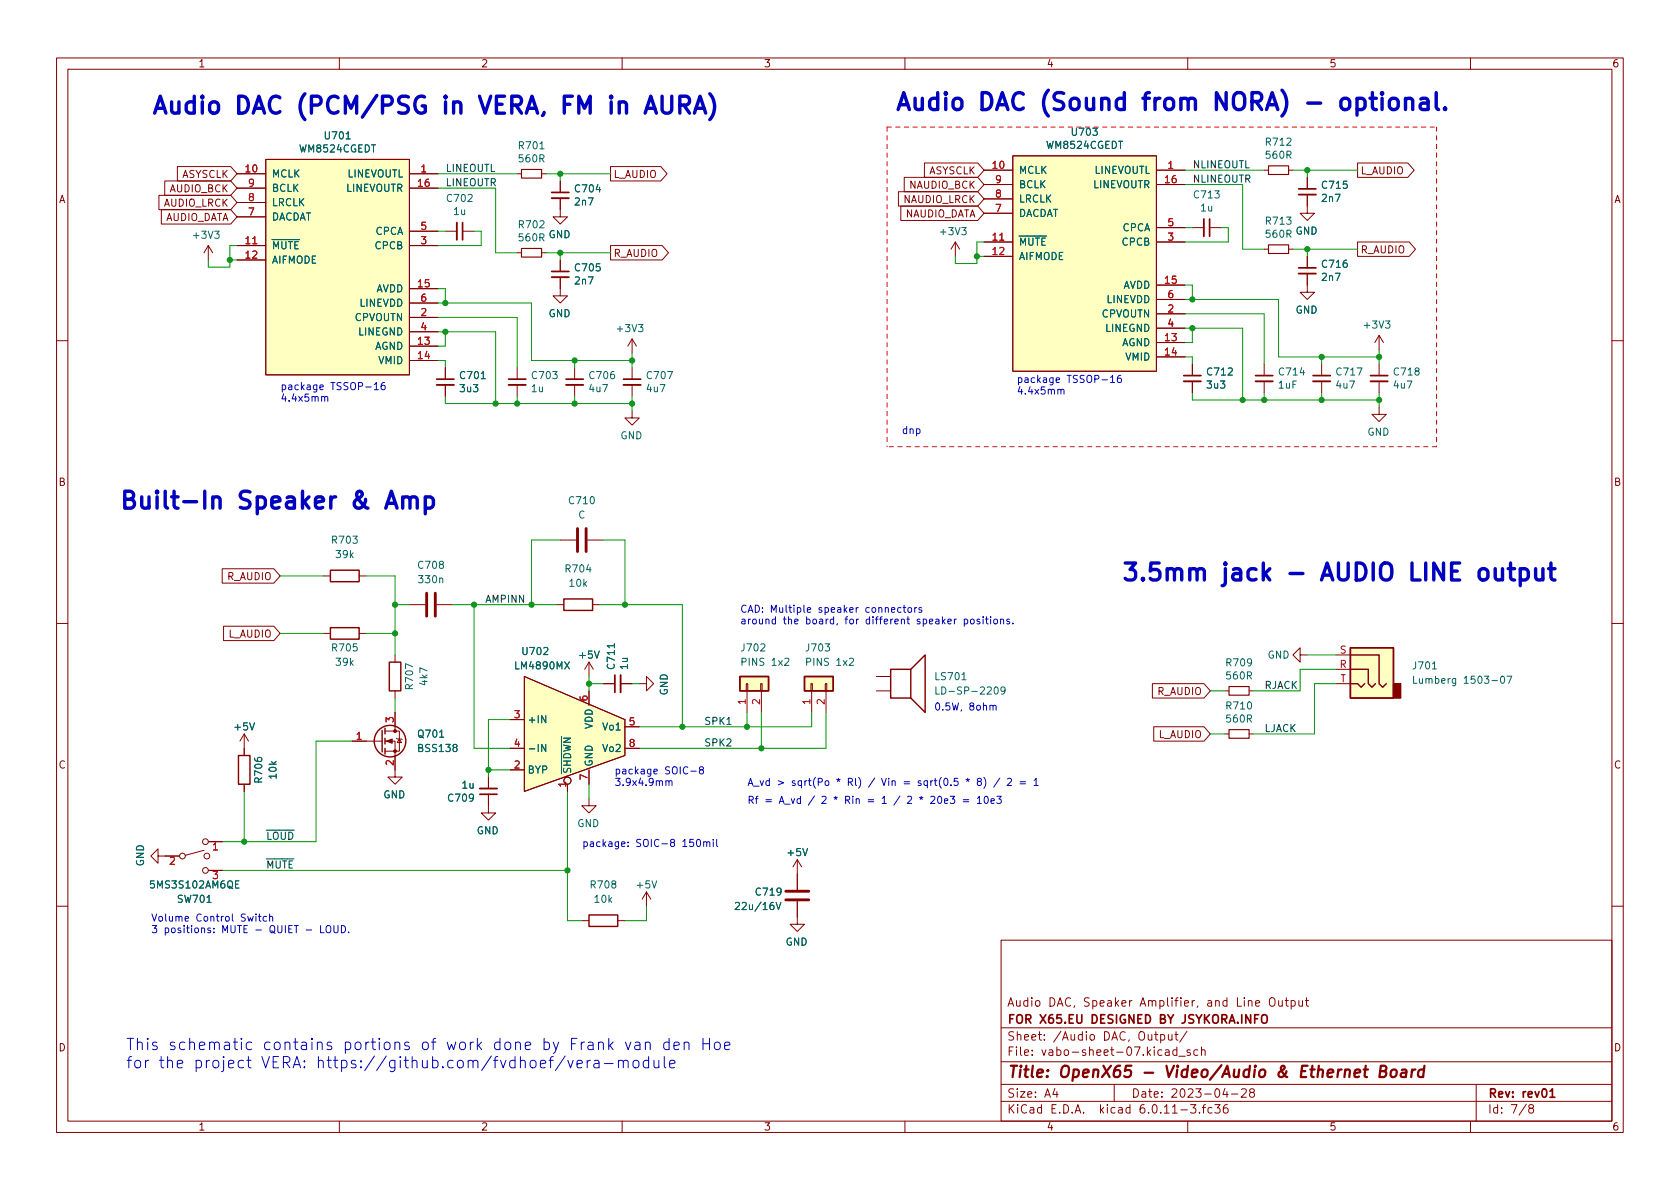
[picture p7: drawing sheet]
<svg xmlns="http://www.w3.org/2000/svg" width="297mm" height="210mm" viewBox="0 0 297 210" stroke-linecap="round" stroke-linejoin="round" font-family="sans-serif">
<g fill="none" stroke="#840000" stroke-width=".18">
<path d="M10 10.2h277v190.1h-277zM12 12.2h273v186.1h-273zM60 10.2v2M110 10.2v2M160 10.2v2M210 10.2v2M260 10.2v2M28.1 34.5h12.7l1.1 1.3-1.1 1.3h-12.7zM28.5 37.1h12.3l1.1 1.2-1.1 1.3h-12.3zM29.1 32h11.7l1.1 1.3-1.1 1.2h-11.7zM31.4 29.5h9.4l1.1 1.2-1.1 1.3h-9.4zM41.9 30.7h5.1"/>
<path d="M41.9 33.3h5.1M41.9 38.3h5.1M41.9 35.8h5.1M47 28.2h25.4v38.1h-25.4zM72.4 30.7h5.1M72.4 33.3h5.1M91.4 30.7h.8M95.8 30.7h.7M99.1 35v3.3h-1.3l1.3 1.3 1.2-1.3h-1.2M99.1 32v2M107.9 29.5h8.9l1.2 1.2-1.2 1.3h-8.9zM158.8 33.9h14.1l1.1 1.3-1.1 1.2h-14.1z"/>
<path d="M159.3 36.4h13.6l1.1 1.3-1.1 1.3h-13.6zM159.9 31.4h13l1.1 1.2-1.1 1.3h-13zM163.4 28.8h9.5l1.1 1.3-1.1 1.3h-9.5zM174 30.1h5.1M174 32.6h5.1M174 37.7h5.1M174 35.2h5.1M179.1 27.6h25.4v38.1h-25.4zM204.5 30.1h5M204.5 32.6h5M223.5 30.1h.8M227.8 30.1h.8"/>
<path d="M231.1 34.4v3.3h-1.2l1.2 1.3 1.3-1.3h-1.3M231.1 31.4v2M240 28.8h8.9l1.1 1.3-1.1 1.3h-8.9zM36.8 43.4l.8 1.3M36.8 43.4v2.6M36.8 43.4l-.7 1.3M41.9 43.4h5.1M41.9 46h5.1M72.4 43.4h5.1M72.4 51h5.1M72.4 56.1h5.1M72.4 58.7h5.1"/>
<path d="M72.4 40.9h5.1M72.4 53.6h5.1M78.7 40.9h2.1M81.8 40.9h2M91.4 44.7h.8M95.8 44.7h.7M99.1 49v3.3h-1.3l1.3 1.3 1.2-1.3h-1.2M99.1 46v2M107.9 43.4h9.2l1.1 1.3-1.1 1.3h-9.2zM111.8 59.9v2.6M111.8 59.9l.7 1.3M111.8 59.9l-.8 1.3"/>
<path d="M168.9 42.8l.8 1.3M168.9 42.8v2.5M168.9 42.8l-.8 1.3M174 42.8h5.1M174 45.3h5.1M204.5 42.8h5M204.5 50.4h5M204.5 55.5h5M204.5 58h5M204.5 40.3h5M204.5 53h5M210.8 40.3h2.1"/>
<path d="M213.9 40.3h2M223.5 44.1h.8M227.8 44.1h.8M231.1 48.4v3.3h-1.2l1.2 1.3 1.3-1.3h-1.3M231.1 45.3v2.1M240 42.8h9.2l1.1 1.3-1.1 1.2h-9.2zM243.8 59.3l.8 1.3M243.8 59.3v2.5M243.8 59.3l-.7 1.3M10 60.2h2M72.4 61.2h5.1M72.4 63.7h5.1"/>
<path d="M78.7 65v2.1M78.7 68.1v2M91.4 65v2.1M91.4 68.1v2M101.6 65v2.1M101.6 68.1v2M111.8 72.6v1.3h-1.3l1.3 1.3 1.2-1.3h-1.2M111.8 65v2.1M111.8 68.1v2M204.5 60.6h5M204.5 63.1h5M210.8 64.4v2"/>
<path d="M210.8 67.4v2.1M223.5 64.4v2M223.5 67.4v2.1M233.7 64.4v2M233.7 67.4v2.1M243.8 72v1.3h-1.2l1.2 1.2 1.3-1.2h-1.3M243.8 64.4v2M243.8 67.4v2.1M285 60.2h2M99.1 95.5h2.8M103.9 95.5h2.8M10 110.2h2"/>
<path d="M39.3 100.6h9.1l1.1 1.2-1.1 1.3h-9.1zM39.5 110.7h8.9l1.1 1.3-1.1 1.3h-8.9zM57.1 112h1.3M57.1 101.8h1.3M63.5 112h1.3M63.5 101.8h1.3M69.8 115.8v1.3M72.4 106.9h2.8M77.2 106.9h2.8M92.7 119.6l17.8 7.6v6.4l-17.8 6.3zM98.4 106.9h1.3M104.1 117.1v2.5"/>
<path d="M104.1 117.1l-.7 1.3M104.1 117.1l.8 1.3M104.8 106.9h1.2M154.9 119.6h2.6M229.9 115.8v1.3l-1.3-1.3 1.3-1.3v1.3h1.2M236.2 118.4h2.6M236.2 115.8h2.6M285 110.2h2M43.2 129.8l-.8 1.3M43.2 129.8v3.8M43.2 138.7v1.2M43.2 129.8l.7 1.3"/>
<path d="M62.2 131.1h5.4M68.1 131.1h1.7v6.3h-1.2l1.2 1.3 1.3-1.3h-1.3M68.1 129.3h2.5v3.5h-2.5M69.8 122.2v1.2M69.8 126v3.3M70.1 130.6l.1 .1h.8l.1 .1M70.6 130.7l.4 .6h-.8zM86.4 137.4v2M90.2 136.1h2.5M90.2 127.2h2.5M90.2 132.3h2.5M100.3 138.7v1.2"/>
<path d="M104.1 122.2v2.5M104.1 136.1v2.6M106.7 120.9h2M109.7 120.9h2.1M110.5 132.3h2.5M110.5 128.5h2.5M113 120.9h1.3v1.3l1.3-1.3-1.3-1.3v1.3M132 120.9h.2v1.3h-.2zM132.1 122.2v3.8M134.5 120.9h.2v1.3h-.2zM134.6 122.2v3.8M143.4 120.9h.2v1.3h-.2z"/>
<path d="M143.5 122.2v3.8M145.9 120.9h.3v1.3h-.3zM146 122.2v3.8M154.9 122.2h2.6M203.8 120.9h9.1l1.1 1.3-1.1 1.2h-9.1zM204 128.5h8.9l1.1 1.3-1.1 1.3h-8.9zM216.5 122.2h.8M216.5 129.8h.8M220.9 122.2h.7M220.9 129.8h.7M236.2 120.9h2.6M27.9 151.4v1.2l-1.2-1.2 1.2-1.3v1.3h3.8"/>
<path d="M36.1 150.4l-3.3 .9M36.8 148.8h2.6M36.8 153.9h2.6M86.4 140.5v3.3h-1.3l1.3 1.2 1.2-1.2h-1.2M104.1 141.2v1.3h-1.2l1.2 1.3 1.3-1.3h-1.3M114.3 157.7l-.8 1.3M114.3 157.7v2.6M114.3 157.7l.8 1.3M141 159.4v4h-1.3l1.3 1.3 1.2-1.3h-1.2M141 152l-.8 1.3M141 152v5.3M141 152l.7 1.3"/>
<path d="M10 160.2h2M102.9 162.8h1.2M109.2 162.8h1.3M177 166.3h108v32h-108zM211.2 176.9l-.3 .1-.1 .2M211.8 177.9l-.2 .2M285 160.2h2M60 198.3v2M110 198.3v2M160 198.3v2M177 194.8h108M177 191.8h108"/>
<path d="M177 187.8h108M177 181.8h108M182.5 186.5v.1M182.5 185.7v.1M184.6 183.8v.1M184.6 183v.1M192.8 183.1l.2-.2 .4 .2 .1 .5-.1 .3h-.4l-.2-.1zM197 191.8v3M208.4 186.8h1.2M209.9 182.4l-1.3 1.9M210 198.3v2M210.4 185.7l-.3-.1-.2 .2v.3l.5 .1v.4h-.5"/>
<path d="M211.8 185.7l-.4-.1-.3 .3v.4l.1 .3h.6M212.4 185.8l.2-.2 .4 .1 .1 .9M212.4 185.1v1.5M214.8 195.3h.9l-.5 .6 .4 .1v.7l-.2 .1h-.4l-.2-.1M217 195.3a.59 .59 0 0 0-.7 .7v.5l.1 .3h.5l.2-.1v-.5l-.1-.2-.4-.1-.3 .3M217.7 193.5h1.2M219.5 192.7l.6-.2 .2 .2 .1 .3-1 1h1M221.2 193.2l-.3-.3 .1-.2 .2-.2 .4 .1 .2 .2-.1 .2-.6 .2-.2 .3 .1 .4 .2 .1h.4l.2-.3-.1-.4-.2-.1M260 198.3v2M261 191.8v6.5M270.6 196l-.3-.3 .1-.2 .2-.2 .4 .1 .2 .2-.1 .2-.7 .2-.1 .3v.2l.3 .3h.4l.2-.3-.1-.4-.2-.1"/>
<circle cx="100.3" cy="138" r=".63"/>
<circle cx="32.3" cy="151.4" r=".51"/>
<circle cx="36.3" cy="153.9" r=".51"/>
<circle cx="36.3" cy="148.8" r=".51"/>
<circle cx="36.6" cy="151.4" r=".51"/>
</g>
<g fill="none" stroke="#840000" stroke-width=".3">
<path d="M81.8 39.4v3M97.5 34h3.1M213.9 38.7v3.1M229.6 33.4h3.1M97.5 48h3.1M229.6 47.4h3.1M77.2 67.1h3.1M89.9 67.1h3.1M100.1 67.1h3M110.2 67.1h3.1M209.3 66.4h3M222 66.4h3"/>
<path d="M232.2 66.4h3M242.3 66.4h3.1M108.7 119.4v3M84.8 140.5h3.1M274.1 194h.8"/>
</g>
<path d="M202.4 189.7h1.5M227.5 189.4l-.2 .5a.92 .92 0 0 1-.9 .6l-.2-.1a.54 .54 0 0 1 .1-.9l.6-.4a.39 .39 0 0 0 .2-.5l-.2-.1a.41 .41 0 0 0-.4 .4l.6 1.2 .5 .4M230.1 189.4h.7M231.2 188.5h-1l-.2 2h.9M244 189.4l.9-.1a.46 .46 0 0 0 .2-.4 .46 .46 0 0 0-.3-.4h-.7l-.2 2h.8a.53 .53 0 0 0 .4-.5 .53 .53 0 0 0-.4-.6" fill="none" stroke="#840000" stroke-width=".4"/>
<g fill="none" stroke="#840000" stroke-width=".25">
<path d="M58.4 111h5.1v2h-5.1zM58.4 100.8h5.1v2.1h-5.1zM68.8 117.1h2.1v5.1h-2.1zM99.7 105.9h5.1v2h-5.1zM130.8 119.6h5.1v2.6h-5.1zM142.2 119.6h5.1v2.6h-5.1zM157.5 118.4h3.5v5h-3.5zM161 118.4l2.6-2.6v10.2l-2.6-2.6M238.8 114.5h7.6v8.9h-7.6zM238.8 118.4h3.1v2.5l.7 .6 .6-.6M238.8 115.8h5v5.1l.7 .6 .6-.6M42.2 133.6h2v5.1h-2z"/>
<path d="M67.6 129.2v3.8M68.1 128.8v1M68.1 130.6v1M68.1 132.3v1M238.8 120.9h1.2l.7 .6 .6-.6M104.1 161.8h5.1v2h-5.1z"/>
<circle cx="69" cy="131.1" r="2.79"/>
</g>
<g fill="none" stroke="#006464" stroke-width=".18">
<path d="M61.2 24.6h.7M95.5 26.3h.7M105.7 32.6l-.3 .9h.8M193.2 22.7h.8l-.4 .5 .3 .1v.5l-.1 .1-.6-.1M38 40.9h.7l-.4 .5 .4 .1v.5l-.2 .1-.5-.1M48.1 42.4h4.9M112.9 57.4h.8l-.4 .5 .3 .1v.5l-.2 .2-.5-.2M170 40.2h.8l-.4 .5 .4 .1v.6l-.2 .1-.6-.1M180.2 41.7h4.9M245 56.8h.8l-.5 .4 .4 .2v.5l-.2 .1-.5-.1M85.1 67h.7M118 65.7h.9l-.6 1.3"/>
<path d="M230.2 65l-.3 .9h.8M240 65.1h.8l-.5 1.2M104 99.8l-.3 .9h.8M73 117.9l-1.3-.5v.8M77.7 102.3l.2-.1 .3 .1 .1 .8M96.1 114.6l.5-.1 .3 .4-.8 .9h.8M99.8 117l.9 1.3M100.7 117l-.9 1.3M105.1 115.1l.4 1.3 .5-1.3M108.6 113.8v.8M134.5 114l.5-.1 .2 .3-.7 .9h.7M145.9 113.9h.8l-.4 .4 .3 .2v.5l-.2 .1-.5-.1"/>
<path d="M253.3 118.3h.7M257.4 120v1l-.3 .3-.3-.1M265.5 119.6h.1a.68 .68 0 0 1 .4 .6 .68 .68 0 0 1-.4 .6 .85 .85 0 0 1-.1-1.2zM266.4 119.6h.9l-.6 1.2M44.1 127.8l.5 1.3 .4-1.3M77.7 130.4h.8M80.3 132.2l-.2-.3v-.1l.2-.2 .4 .1 .1 .2v.2l-.6 .1-.1 .2v.4l.2 .1h.3l.2-.2v-.3l-.2-.2M96.5 131.6v1.3l-.7-1.3v1.3M99.3 130.2v6.6M170.1 120.2h.7M175.9 121.5h.2a.68 .68 0 0 1 .4 .6 .68 .68 0 0 1-.4 .6 .84 .84 0 0 1-.2-1.2zM177.7 122l-.2 .3h-.3l-.2-.3 .1-.5h.4l.1 .1a.84 .84 0 0 1-.3 1.1h-.2"/>
<path d="M257.4 120.1l-.4-.1-.2 .2 .1 .6h.5M36.6 159.6h.7M41.6 156.4h.5M42.2 155.8h-.6v1.2h.6M115.3 155.8l.4 1.2 .4-1.2M137.2 159.6l.4 1.2 .5-1.2M141.9 150l.5 1.3 .4-1.3"/>
</g>
<g fill="#ffffc2" stroke="#ffffc2" stroke-width=".18">
<path d="M130.8 119.6h5.1v2.6h-5.1z"/>
<path d="M92.7 119.6l17.8 7.6v6.4l-17.8 6.3z"/>
<path d="M238.8 114.5h7.6v8.9h-7.6z"/>
<path d="M179.1 27.6h25.4v38.1h-25.4z"/>
<path d="M47 28.2h25.4v38.1h-25.4z"/>
<path d="M142.2 119.6h5.1v2.6h-5.1z"/>
</g>
<path d="M92.2 30h3.6v1.5h-3.6zM224.3 29.3h3.5v1.6h-3.5zM92.2 43.9h3.6v1.6h-3.6zM224.3 43.3h3.5v1.5h-3.5zM217.3 121.4h3.6v1.5h-3.6zM217.3 129h3.6v1.6h-3.6z" fill="none" stroke="#840000" stroke-width=".2"/>
<path d="M246.4 120.9h1.2v2.5h-1.2z" fill="#840000" stroke="#840000" stroke-width=".25"/>
<g fill="none" stroke="#840000" stroke-width=".33">
<path d="M80.8 39.4v3M97.5 35h3.1M212.9 38.7v3.1M229.6 34.4h3.1M97.5 49h3.1M229.6 48.4h3.1M77.2 68.1h3.1M89.9 68.1h3.1M100.1 68.1h3M110.2 68.1h3.1M209.3 67.4h3M222 67.4h3"/>
<path d="M232.2 67.4h3M242.3 67.4h3.1M109.7 119.4v3M84.8 139.4h3.1"/>
</g>
<path d="M102.1 93.5v4M103.6 93.5v4M75.4 104.9v4.1M77 104.9v4.1M138.9 157.6h4.1M138.9 159.1h4.1" fill="none" stroke="#840000" stroke-width=".51"/>
<path d="M44.7 43.1h.7M176.8 42.5h.7M30.1 151.7l.5-.1 .2 .3-.7 .9h.7M37.7 154.1h.8l-.5 .5 .4 .1v.6l-.2 .1-.5-.1M37.7 149.4l.4-.4v1.3" fill="none" stroke="#a90000" stroke-width=".18"/>
<g fill="#840000" stroke="#840000" stroke-width=".18">
<path d="M68.3 131.1l1-.4v.7z"/>
<circle cx="69.8" cy="132.8" r=".25"/>
<circle cx="69.8" cy="129.3" r=".25"/>
</g>
<g fill="none" stroke="#0000c2" stroke-width=".18">
<path d="M56.6 68.5l.6-.1-.1-.3h-.4l-.1 .1v.7h.5M56.9 70.2l.1-.1 .3 .1 .1 .8M57.4 70.3l.2-.2 .3 .1 .1 .8M68 67.6l-.4 .1a.86 .86 0 0 0 0 1.2l.5-.1v-.4l-.2-.3h-.3l-.2 .3M186.7 67.2l.6-.1v-.2l-.4-.1-.2 .2 .1 .6h.5M187 69l.2-.2 .3 .1 .1 .8M187.6 69l.2-.2 .3 .1v.8M198.2 66.4h-.4a.86 .86 0 0 0 0 1.2l.4-.1 .1-.4-.3-.2h-.2l-.2 .2M137.1 109.5h-.3l-.3 .2 .1 .6h.5M137.1 109.1v1.2M142.7 107.9l.6-.2v-.2l-.4-.1-.2 .2 .1 .6h.5M148.1 110.3l-.2 .2"/>
<path d="M151.8 107.4l-.4 .3M160.3 109.5h.5M160.5 109.1v1l.3 .2M162.9 107.5l-.3-.1-.1 .2v.2l.4 .1v.3h-.4M170.5 109.5h.4l.2 .2-.1 .6h-.5M170.5 109.5v1.3M179.1 110.2v.1M115.6 136.4l.6-.1v-.2l-.4-.1-.2 .2 .1 .6h.5M117.7 138.2l.2-.1h.3l.1 .8M118.3 138.2l.2-.1h.3v.8M123.9 136.1l-.2-.2v-.2l.2-.1h.4l.1 .2-.1 .2-.5 .2-.1 .2v.3l.2 .2h.2l.3-.3-.1-.3-.2-.2M146 138.1h.3l.2 .2v.4l-.2 .2-.3-.1-.1-.1z"/>
<path d="M155.9 137.6l.4 1.3 .4-1.3M159.9 138.2h.9M159.9 138.6h.9M162.8 138.1h-.3l-.2 .1 .1 .2 .4 .1v.3h-.5M170.8 137.8l.3 .1 .3-.1M170.9 138.2l.2-.3 .2 .3M171.1 137.6v.3M173 138.2l-.2-.3 .1-.1 .1-.2 .4 .1 .1 .2v.2l-.6 .1-.1 .2v.3l.2 .2h.3l.2-.2v-.3l-.2-.2M173.9 137.5a1.46 1.46 0 0 1 0 1.9M176.8 137.6l-1.1 1.6M178.1 137.8l.5-.2 .2 .4-.7 .9h.7M180.4 138.2h.9"/>
<path d="M180.4 138.6h.9M182.8 138l.4-.4v1.3M182.8 138.9h.8M111.1 149.6v.1M111.1 148.9v.1M118.8 149l-.3-.3 .1-.2 .2-.1 .4 .1 .1 .2-.1 .2-.5 .1-.2 .2v.3l.3 .2h.2l.3-.2v-.3l-.3-.2M126.7 148.4v1.1l.2 .2M149.5 141.5l.6-.1 .1-.2v-.3l-.7-.1v1.3M153.5 141.4h1M153.5 141.8h1M156 141.2l.3-.4v1.3M156 142.1h.7"/>
<path d="M159.1 140.7l-1.1 1.7M160.5 140.9l.4-.1 .3 .4-.8 .9h.8M164.6 140.9l.5-.1 .2 .4-.8 .9h.8M170.3 141.4h1M170.3 141.8h1M172.8 141.2l.4-.4v1.3M172.8 142.1h.7M174.1 140.9l.2-.1a.68 .68 0 0 1 .4 .6 .68 .68 0 0 1-.4 .7l-.2-.1-.1-.4zM175.2 141.7l.6-.2v-.2l-.4-.1-.2 .2 .1 .6h.5M176.2 140.8h.8l-.4 .5 .4 .1v.6l-.2 .1-.6-.1M32.7 162.5l.6-.2v-.2l-.4-.1-.2 .2 .1 .6h.5M37.2 164.2l-.3-.1-.2 .2 .1 .2 .4 .1v.3h-.5"/>
<path d="M37.8 164.8v.1M37.8 164.2v.1M41.1 161.6v1.1l.2 .2M56.7 163.7v1.2h.6M43.6 187.5h.8M43.9 186.8v1.7l.1 .2 .4 .1M44.5 184.4l-.6-.1-.4 .4v.5l.2 .3 .2 .1 .6-.1M58.6 184.4l-.5-.1-.3 .3 .1 .3 .7 .1 .1 .2-.1 .3-.2 .1-.6-.1M72.3 184.4l-.5-.1-.3 .3 .1 .3 .7 .1 .1 .2-.1 .3-.2 .1-.6-.1M105.1 187.6l.2-.1 .5 .1 .1 1.2M105.9 188l-.6 .1a.39 .39 0 0 0-.3 .4 .39 .39 0 0 0 .3 .3l.6-.1M106.9 188.1h1.5"/>
<path d="M109.3 187.7a.5 .5 0 0 1 .9 .1v1M109.3 187.5v1.3M110.2 187.8l.3-.3 .5 .1 .1 1.2M110.6 184.3l.5 1.3 .4-1.3M112.1 187.6a.54 .54 0 0 1 .9 .3v.6a.54 .54 0 0 1-.6 .4 .54 .54 0 0 1-.5-.4v-.6zM114.7 187.6l-.6-.1-.4 .4v.6l.2 .2 .2 .1 .6-.1M114.7 186.8v2M115.6 187.5l.1 1.2a.54 .54 0 0 0 .8-.1M116.5 187.5v1.3M117.4 186.8v1.7l.3 .3M118.3 184.4l-.6-.1-.4 .4v.5l.2 .3 .2 .1 .6-.1M118.4 188.2l.9-.2v-.4l-.6-.1-.3 .3 .1 .9 .2 .1 .6-.1"/>
<path d="M124.3 183.6v2M124.3 184.6h1.1"/>
</g>
<path d="M75.1 17.2a1.15 1.15 0 0 0-1.3 0 1.15 1.15 0 0 0-.5 1.1 1.27 1.27 0 0 0 .4 1.3 1.27 1.27 0 0 0 1.4 .3l.1-.2v-1h-.6M84.8 17l1 3 1-3M114.3 19.2h1.5M216.8 16.4v3l-1.7-3v3M231.2 18.2h2.3M237.2 17.7a.81 .81 0 0 1 .8-.3 .81 .81 0 0 1 .6 .5v.9a.81 .81 0 0 1-.7 .6 .81 .81 0 0 1-.8-.6v-.9zM114.1 20l1-3 1 3M37.6 88.1a.75 .75 0 0 1 1.3 .2v1.6M37.6 87.9v2M211.7 101l.1-.3 .3-.1 .7 .1 .1 .3v1.6M261.8 100.7a.81 .81 0 0 1 1.3 .4v.9a.81 .81 0 0 1-.8 .6 .81 .81 0 0 1-.8-.6v-.9z" fill="none" stroke="#0000c2" stroke-width=".6"/>
<path d="M156.8 22.5h97.2M156.8 22.5v56.5M254 22.5v56.5M254 79h-97.2" fill="none" stroke="#f00" stroke-width=".18" stroke-dasharray=".8 .8"/>
<g fill="none" stroke="#009600" stroke-width=".18">
<path d="M77.5 33.3h10.1v11.4h3.8M77.5 30.7h13.9M96.5 30.7h11.4M99.1 30.7v1.3M209.5 30.1h14M209.5 32.6h10.2v11.5h3.8M228.6 30.1h11.4M231.1 30.1v1.3M40.6 46h1.3M41.9 43.4h-1.3v3.8h-3.8v-1.2M77.5 56.1h13.9v8.9M77.5 51h1.2v2.6"/>
<path d="M77.5 53.6h16.5v10.1h17.8M77.5 40.9h1.2M77.5 58.7h10.1v12.7M78.7 58.7v2.5h-1.2M83.8 40.9h1.3v2.5h-7.6M96.5 44.7h11.4M99.1 44.7v1.3M172.7 45.3h1.3M174 42.8h-1.3v3.8h-3.8v-1.3M209.5 58h10.2v12.7M209.5 40.3h1.3M209.5 55.5h14v8.9"/>
<path d="M209.5 50.4h1.3v2.6M209.5 53h16.6v10.1h17.7M210.8 58v2.6h-1.3M215.9 40.3h1.3v2.5h-7.7M228.6 44.1h11.4M231.1 44.1v1.2M77.5 63.7h1.2v1.3M78.7 70.1v1.3h33.1M91.4 70.1v1.3M101.6 63.7v1.3M101.6 70.1v1.3M111.8 62.5v2.5"/>
<path d="M111.8 70.1v2.5M209.5 63.1h1.3v1.3M210.8 69.5v1.2h33M223.5 69.5v1.2M233.7 63.1v1.3M233.7 69.5v1.2M243.8 61.8v2.6M243.8 69.5v2.5M99.1 95.5h-5.1v11.4M106.7 95.5h3.8v11.4M49.5 101.8h7.6M49.5 112h7.6"/>
<path d="M64.8 101.8h5v14M64.8 112h5M69.8 106.9h2.6M80 106.9h18.4M83.8 106.9v25.4h6.4M104.1 119.6v2.6M106 106.9h14.6v21.6M231.1 115.8h5.1M236.2 118.4h-6.3v3.8h-8.3M43.2 139.9v8.9M62.2 131.1h-6.3v17.7h-16.5M69.8 123.4v2.6"/>
<path d="M86.4 136.1h3.8M90.2 127.2h-3.8v10.2M100.3 139.9v22.9h2.6M104.1 120.9h2.6M104.1 138.7v2.5M111.8 120.9h1.2M132.1 126v2.5M134.6 126v6.3M143.5 126v2.5h-30.5M146 126v6.3h-33M214 122.2h2.5M214 129.8h2.5"/>
<path d="M236.2 120.9h-3.8v8.9h-10.8M39.4 153.9h60.9M114.3 160.3v2.5h-3.8"/>
</g>
<g fill="#009600" stroke="#009600" stroke-width=".18">
<circle cx="91.4" cy="71.4" r=".46"/>
<circle cx="101.6" cy="71.4" r=".46"/>
<circle cx="99.1" cy="30.7" r=".46"/>
<circle cx="78.7" cy="53.6" r=".46"/>
<circle cx="111.8" cy="71.4" r=".46"/>
<circle cx="43.2" cy="148.8" r=".46"/>
<circle cx="69.8" cy="112" r=".46"/>
<circle cx="69.8" cy="106.9" r=".46"/>
<circle cx="100.3" cy="153.9" r=".46"/>
<circle cx="120.6" cy="128.5" r=".46"/>
<circle cx="87.6" cy="71.4" r=".46"/>
<circle cx="86.4" cy="136.1" r=".46"/>
<circle cx="83.8" cy="106.9" r=".46"/>
<circle cx="94" cy="106.9" r=".46"/>
<circle cx="110.5" cy="106.9" r=".46"/>
<circle cx="104.1" cy="120.9" r=".46"/>
<circle cx="78.7" cy="58.7" r=".46"/>
<circle cx="40.6" cy="46" r=".46"/>
<circle cx="101.6" cy="63.7" r=".46"/>
<circle cx="99.1" cy="44.7" r=".46"/>
<circle cx="111.8" cy="63.7" r=".46"/>
<circle cx="132.1" cy="128.5" r=".46"/>
<circle cx="134.6" cy="132.3" r=".46"/>
<circle cx="243.8" cy="63.1" r=".46"/>
<circle cx="243.8" cy="70.7" r=".46"/>
<circle cx="233.7" cy="70.7" r=".46"/>
<circle cx="231.1" cy="44.1" r=".46"/>
<circle cx="231.1" cy="30.1" r=".46"/>
<circle cx="210.8" cy="58" r=".46"/>
<circle cx="233.7" cy="63.1" r=".46"/>
<circle cx="219.7" cy="70.7" r=".46"/>
<circle cx="223.5" cy="70.7" r=".46"/>
<circle cx="210.8" cy="53" r=".46"/>
<circle cx="172.7" cy="45.3" r=".46"/>
</g>
<g font-size="4.2" fill="#0000c2">
<text x="26.7" y="20.2">Audio</text>
<text x="41.7" y="20.2">DAC (PCM/PSG</text>
<text x="79.5" y="20.2">in</text>
<text x="86.5" y="20.2">VERA, FM in</text>
<text x="117.6" y="20.2">AURA)</text>
<text x="158.1" y="19.5">Audio</text>
<text x="173.1" y="19.5">DAC (Sound</text>
<text x="203.2" y="19.5">from</text>
<text x="216.4" y="19.5">NORA)</text>
<text x="239.7" y="19.5">optional.</text>
<text x="21" y="90">Built-In</text>
<text x="42.1" y="90">Speaker</text>
<text x="62.7" y="90">&amp;</text>
<text x="69.3" y="90">Amp</text>
<text x="198.1" y="102.7">3.5mm</text>
<text x="216.1" y="102.7">jack</text>
<text x="228.2" y="102.7">-</text>
<text x="234.8" y="102.7">AUDIO LINE</text>
<text x="263.5" y="102.7">output</text>
</g>
<g font-size="2.8" fill="#0000c2">
<text x="22.2" y="185.7">This</text>
<text x="29.8" y="185.7">schematic</text>
<text x="46.6" y="185.7">contains</text>
<text x="61" y="185.7">portions</text>
<text x="74.8" y="185.7">of</text>
<text x="79.5" y="185.7">work</text>
<text x="87.9" y="185.7">done</text>
<text x="96.7" y="185.7">by</text>
<text x="101.7" y="185.7">Frank</text>
<text x="111.6" y="185.7">van</text>
<text x="118.4" y="185.7">den</text>
<text x="125.4" y="185.7">Hoe</text>
<text x="22.2" y="188.9">for</text>
<text x="28.1" y="188.9">the</text>
<text x="34.4" y="188.9">project</text>
<text x="46.5" y="188.9">VERA: https://github.com/fvdhoef/vera-module</text>
</g>
<g font-size="2.8" fill="#840000">
<text x="178" y="191.2">Title:</text>
<text x="187.3" y="191.2">OpenX65</text>
<text x="206.7" y="191.2">Video/Audio</text>
<text x="231.2" y="191.2">Ethernet</text>
<text x="245.5" y="191.2">Board</text>
</g>
<g font-size="2.1" fill="#840000">
<text x="178" y="178.5">Audio</text>
<text x="185.4" y="178.5">DAC, Speaker</text>
<text x="201.8" y="178.5">Amplifier,</text>
<text x="213.8" y="178.5">and</text>
<text x="219.1" y="178.5">Line</text>
<text x="225" y="178.5">Output</text>
<text x="178" y="184.5">Sheet:</text>
<text x="178" y="181.5">FOR X65.EU</text>
<text x="186.2" y="184.5">/Audio</text>
<text x="193.2" y="181.5">DESIGNED BY JSYKORA.INFO</text>
<text x="195.2" y="184.5">DAC, Output/</text>
<text x="178" y="187.2">File:</text>
<text x="184.4" y="187.2">vabo-sheet-07.kicad_sch</text>
<text x="178" y="197.4">KiCad</text>
<text x="178" y="194.6">Size:</text>
<text x="184.7" y="194.6">A4</text>
<text x="185.7" y="197.4">E.D.A.</text>
<text x="194.6" y="197.4">kicad</text>
<text x="200" y="194.6">Date:</text>
<text x="201.8" y="197.4">6.0.11-3.fc36</text>
<text x="207" y="194.6">2023-04-28</text>
<text x="263" y="194.6">Rev:</text>
<text x="263" y="197.4">Id:</text>
<text x="267.1" y="197.4">7/8</text>
<text x="269.1" y="194.6">rev01</text>
</g>
<g font-size="1.8" fill="#840000">
<text x="35" y="12.3">1</text>
<text x="85" y="12.3">2</text>
<text x="135" y="12.3">3</text>
<text x="185" y="12.3">4</text>
<text x="235" y="12.3">5</text>
<text x="285" y="12.3">6</text>
<text x="29.9" y="34.4">AUDIO_BCK</text>
<text x="32.2" y="31.8">ASYSCLK</text>
<text x="108.4" y="31.8">L_AUDIO</text>
<text x="160.7" y="33.7">NAUDIO_BCK</text>
<text x="164.2" y="31.2">ASYSCLK</text>
<text x="240.5" y="31.2">L_AUDIO</text>
<text x="10.4" y="36.3">A</text>
<text x="28.9" y="36.9">AUDIO_LRCK</text>
<text x="29.3" y="39.5">AUDIO_DATA</text>
<text x="159.6" y="36.3">NAUDIO_LRCK</text>
<text x="160.1" y="38.8">NAUDIO_DATA</text>
<text x="285.4" y="36.3">A</text>
<text x="108.4" y="45.8">R_AUDIO</text>
<text x="240.5" y="45.2">R_AUDIO</text>
<text x="10.3" y="86.3">B</text>
<text x="285.3" y="86.3">B</text>
<text x="40.1" y="103">R_AUDIO</text>
<text x="40.3" y="113.1">L_AUDIO</text>
<text x="204.6" y="123.3">R_AUDIO</text>
<text x="204.8" y="130.9">L_AUDIO</text>
<text x="10.3" y="136.3">C</text>
<text x="285.3" y="136.3">C</text>
<text x="10.3" y="186.3">D</text>
<text x="285.3" y="186.3">D</text>
<text x="35" y="200.3">1</text>
<text x="85" y="200.3">2</text>
<text x="135" y="200.3">3</text>
<text x="185" y="200.3">4</text>
<text x="235" y="200.3">5</text>
<text x="285" y="200.3">6</text>
</g>
<g font-size="1.8" fill="#006464">
<text x="52.8" y="27.3">WM8524CGEDT</text>
<text x="57.1" y="25">U701</text>
<text x="91.5" y="26.8">R701</text>
<text x="91.5" y="29.1">560R</text>
<text x="184.9" y="26.7">WM8524CGEDT</text>
<text x="189.2" y="24.4">U703</text>
<text x="223.5" y="26.1">R712</text>
<text x="223.5" y="28.4">560R</text>
<text x="48" y="31.8">MCLK</text>
<text x="48" y="34.3">BCLK</text>
<text x="61.1" y="34.3">LINEVOUTR</text>
<text x="61.4" y="31.8">LINEVOUTL</text>
<text x="101.4" y="34.4">C704</text>
<text x="180.1" y="31.1">MCLK</text>
<text x="180.1" y="33.7">BCLK</text>
<text x="193.2" y="33.7">LINEVOUTR</text>
<text x="193.4" y="31.1">LINEVOUTL</text>
<text x="210.8" y="35.5">C713</text>
<text x="233.5" y="33.8">C715</text>
<text x="48" y="39.4">DACDAT</text>
<text x="48" y="36.8">LRCLK</text>
<text x="66.3" y="41.9">CPCA</text>
<text x="78.8" y="36.1">C702</text>
<text x="80" y="38.4">1u</text>
<text x="91.5" y="40.7">R702</text>
<text x="101.4" y="36.7">2n7</text>
<text x="165.9" y="42">+3V3</text>
<text x="180.1" y="38.7">DACDAT</text>
<text x="180.1" y="36.2">LRCLK</text>
<text x="198.4" y="41.3">CPCA</text>
<text x="212.1" y="37.8">1u</text>
<text x="223.5" y="40.1">R713</text>
<text x="229" y="41.9">GND</text>
<text x="233.5" y="36.1">2n7</text>
<text x="33.8" y="42.6">+3V3</text>
<text x="48" y="44.5">~{MUTE}</text>
<text x="48" y="47">AIFMODE</text>
<text x="66.1" y="44.5">CPCB</text>
<text x="91.5" y="43.1">560R</text>
<text x="96.9" y="42.5">GND</text>
<text x="180.1" y="43.8">~{MUTE}</text>
<text x="180.1" y="46.4">AIFMODE</text>
<text x="198.2" y="43.8">CPCB</text>
<text x="223.5" y="42.4">560R</text>
<text x="233.5" y="47.7">C716</text>
<text x="66.5" y="52.1">AVDD</text>
<text x="101.4" y="48.4">C705</text>
<text x="101.4" y="50.7">2n7</text>
<text x="195.6" y="54">LINEVDD</text>
<text x="198.6" y="51.4">AVDD</text>
<text x="233.5" y="50">2n7</text>
<text x="62.6" y="57.2">CPVOUTN</text>
<text x="63.2" y="59.7">LINEGND</text>
<text x="63.5" y="54.6">LINEVDD</text>
<text x="96.9" y="56.5">GND</text>
<text x="108.8" y="59.1">+3V3</text>
<text x="194.7" y="56.5">CPVOUTN</text>
<text x="195.3" y="59.1">LINEGND</text>
<text x="229" y="55.8">GND</text>
<text x="240.8" y="58.5">+3V3</text>
<text x="66.3" y="62.2">AGND</text>
<text x="66.8" y="64.8">VMID</text>
<text x="198.3" y="61.6">AGND</text>
<text x="198.9" y="64.1">VMID</text>
<text x="81.1" y="67.4">C701</text>
<text x="81.1" y="69.7">3u3</text>
<text x="93.8" y="67.4">C703</text>
<text x="93.8" y="69.7">1u</text>
<text x="103.9" y="67.4">C706</text>
<text x="103.9" y="69.7">4u7</text>
<text x="114.1" y="67.4">C707</text>
<text x="114.1" y="69.7">4u7</text>
<text x="213.2" y="66.8">C712</text>
<text x="213.2" y="69.1">3u3</text>
<text x="225.9" y="66.8">C714</text>
<text x="225.9" y="69.1">1uF</text>
<text x="236" y="66.8">C717</text>
<text x="236" y="69.1">4u7</text>
<text x="246.2" y="66.8">C718</text>
<text x="246.2" y="69.1">4u7</text>
<text x="241.7" y="77.4">GND</text>
<text x="109.6" y="78.1">GND</text>
<text x="100.3" y="89.5">C710</text>
<text x="102.2" y="92.1">C</text>
<text x="58.4" y="96.5">R703</text>
<text x="59.2" y="99.1">39k</text>
<text x="73.7" y="101">C708</text>
<text x="99.7" y="101.6">R704</text>
<text x="73.7" y="103.5">330n</text>
<text x="100.4" y="104.1">10k</text>
<text x="58.4" y="115.6">R705</text>
<text x="59.2" y="118.1">39k</text>
<text x="90.8" y="118.7">LM4890MX</text>
<text x="92.1" y="116.2">U702</text>
<text x="102.1" y="116.8">+5V</text>
<text x="109.1" y="118.6" transform="rotate(-90 109.1 118.6)">C711</text>
<text x="111.4" y="118.6" transform="rotate(-90 111.4 118.6)">1u</text>
<text x="130.8" y="115.6">J702</text>
<text x="130.8" y="118.1">PINS</text>
<text x="136.3" y="118.1">1x2</text>
<text x="142.2" y="115.6">J703</text>
<text x="142.2" y="118.1">PINS</text>
<text x="147.8" y="118.1">1x2</text>
<text x="216.5" y="118.2">R709</text>
<text x="224" y="116.8">GND</text>
<text x="249.6" y="118.7">J701</text>
<text x="73.4" y="122.2" transform="rotate(-90 73.4 122.2)">R707</text>
<text x="76" y="121.4" transform="rotate(-90 76 121.4)">4k7</text>
<text x="118.4" y="123" transform="rotate(-90 118.4 123)">GND</text>
<text x="165.1" y="120.7">LS701</text>
<text x="165.1" y="123.2">LD-SP-2209</text>
<text x="216.5" y="120.5">560R</text>
<text x="216.5" y="125.8">R710</text>
<text x="249.6" y="121.3">Lumberg</text>
<text x="258.7" y="121.3">1503-07</text>
<text x="41.2" y="129.5">+5V</text>
<text x="73.7" y="130.8">Q701</text>
<text x="93.2" y="128.3">+IN</text>
<text x="105.2" y="129" transform="rotate(-90 105.2 129)">VDD</text>
<text x="106.4" y="129.5">Vo1</text>
<text x="216.5" y="128.1">560R</text>
<text x="49.3" y="137.9" transform="rotate(-90 49.3 137.9)">10k</text>
<text x="73.7" y="133.4">BSS138</text>
<text x="93.2" y="137.2">BYP</text>
<text x="93.2" y="133.4">-IN</text>
<text x="101.4" y="136.9" transform="rotate(-90 101.4 136.9)">~{SHDWN}</text>
<text x="105.2" y="135.6" transform="rotate(-90 105.2 135.6)">GND</text>
<text x="106.4" y="133.4">Vo2</text>
<text x="46.7" y="138.7" transform="rotate(-90 46.7 138.7)">R706</text>
<text x="67.7" y="141.6">GND</text>
<text x="79" y="142.1">C709</text>
<text x="81.5" y="139.8">1u</text>
<text x="84.2" y="147.9">GND</text>
<text x="102" y="146.6">GND</text>
<text x="25.8" y="153.3" transform="rotate(-90 25.8 153.3)">GND</text>
<text x="139" y="151.8">+5V</text>
<text x="26.3" y="157.5">5MS3S102AM6QE</text>
<text x="31.2" y="160">SW701</text>
<text x="104.2" y="157.5">R708</text>
<text x="104.9" y="160">10k</text>
<text x="112.3" y="157.5">+5V</text>
<text x="129.7" y="161.3">22u/16V</text>
<text x="133.4" y="158.8">C719</text>
<text x="138.8" y="167.6">GND</text>
</g>
<g font-size="1.8" fill="#a90000">
<text x="175.2" y="29.8">10</text>
<text x="206.3" y="29.8">1</text>
<text x="43.2" y="30.5">10</text>
<text x="43.8" y="35.6">8</text>
<text x="43.8" y="33">9</text>
<text x="73.6" y="33">16</text>
<text x="74.2" y="30.5">1</text>
<text x="175.8" y="34.9">8</text>
<text x="175.8" y="32.4">9</text>
<text x="205.7" y="32.4">16</text>
<text x="43.8" y="38.1">7</text>
<text x="74.2" y="40.6">5</text>
<text x="175.8" y="37.5">7</text>
<text x="206.3" y="40">5</text>
<text x="43.2" y="43.2">11</text>
<text x="43.2" y="45.7">12</text>
<text x="74.2" y="43.2">3</text>
<text x="175.2" y="42.5">11</text>
<text x="175.2" y="45.1">12</text>
<text x="206.3" y="42.5">3</text>
<text x="73.6" y="50.8">15</text>
<text x="74.2" y="53.3">6</text>
<text x="205.7" y="50.2">15</text>
<text x="206.3" y="52.7">6</text>
<text x="74.2" y="55.9">2</text>
<text x="74.2" y="58.4">4</text>
<text x="206.3" y="55.2">2</text>
<text x="206.3" y="57.8">4</text>
<text x="73.6" y="61">13</text>
<text x="73.6" y="63.5">14</text>
<text x="205.7" y="60.3">13</text>
<text x="205.7" y="62.9">14</text>
<text x="236.8" y="118.1">R</text>
<text x="236.8" y="115.6">S</text>
<text x="103.9" y="124.1" transform="rotate(-90 103.9 124.1)">6</text>
<text x="131.8" y="124.8" transform="rotate(-90 131.8 124.8)">1</text>
<text x="134.4" y="124.8" transform="rotate(-90 134.4 124.8)">2</text>
<text x="143.3" y="124.8" transform="rotate(-90 143.3 124.8)">1</text>
<text x="145.8" y="124.8" transform="rotate(-90 145.8 124.8)">2</text>
<text x="236.9" y="120.6">T</text>
<text x="62.8" y="130.8">1</text>
<text x="69.6" y="127.9" transform="rotate(-90 69.6 127.9)">3</text>
<text x="90.8" y="127">3</text>
<text x="111.1" y="128.3">5</text>
<text x="69.6" y="135.5" transform="rotate(-90 69.6 135.5)">2</text>
<text x="90.8" y="135.9">2</text>
<text x="90.8" y="132.1">4</text>
<text x="111.1" y="132.1">8</text>
<text x="100.1" y="139.4" transform="rotate(-90 100.1 139.4)">1</text>
<text x="103.9" y="138.1" transform="rotate(-90 103.9 138.1)">7</text>
<text x="37.4" y="151.1">1</text>
</g>
<g font-size="1.8" fill="#0f0f0f">
<text x="210.8" y="29.7">NLINEOUTL</text>
<text x="78.7" y="32.9">LINEOUTR</text>
<text x="78.7" y="30.4">LINEOUTL</text>
<text x="210.8" y="32.3">NLINEOUTR</text>
<text x="85.7" y="106.6">AMPINN</text>
<text x="223.5" y="121.8">RJACK</text>
<text x="124.5" y="132">SPK2</text>
<text x="124.5" y="128.2">SPK1</text>
<text x="223.5" y="129.4">LJACK</text>
<text x="47" y="148.5">~{LOUD}</text>
<text x="47" y="153.6">~{MUTE}</text>
</g>
<g font-size="1.8" fill="#0000c2">
<text x="49.5" y="69">package</text>
<text x="49.5" y="71">4.4x5mm</text>
<text x="58.5" y="69">TSSOP-16</text>
<text x="179.7" y="67.7">package</text>
<text x="179.7" y="69.7">4.4x5mm</text>
<text x="188.6" y="67.7">TSSOP-16</text>
<text x="159.4" y="76.7">dnp</text>
<text x="130.8" y="108.3">CAD: Multiple</text>
<text x="130.8" y="110.4">around</text>
<text x="138.5" y="110.4">the</text>
<text x="142.5" y="110.4">board,</text>
<text x="144.8" y="108.3">speaker</text>
<text x="149.7" y="110.4">for</text>
<text x="153.2" y="108.3">connectors</text>
<text x="153.4" y="110.4">different</text>
<text x="162.6" y="110.4">speaker</text>
<text x="171" y="110.4">positions.</text>
<text x="165.1" y="125.6">0.5W,</text>
<text x="171.3" y="125.6">8ohm</text>
<text x="108.6" y="136.9">package</text>
<text x="117.5" y="136.9">SOIC-8</text>
<text x="108.6" y="139">3.9x4.9mm</text>
<text x="132.1" y="142.1">Rf</text>
<text x="132.1" y="139">A_vd</text>
<text x="135.2" y="142.1">=</text>
<text x="137.4" y="139">&gt;</text>
<text x="137.9" y="142.1">A_vd</text>
<text x="140.1" y="139">sqrt(Po</text>
<text x="143.2" y="142.1">/</text>
<text x="145.6" y="142.1">2</text>
<text x="148" y="142.1">*</text>
<text x="148.1" y="139">*</text>
<text x="150" y="142.1">Rin</text>
<text x="150.2" y="139">Rl)</text>
<text x="154.1" y="139">/</text>
<text x="156.6" y="139">Vin</text>
<text x="161.7" y="142.1">2</text>
<text x="163.2" y="139">sqrt(0.5</text>
<text x="166.1" y="142.1">20e3</text>
<text x="102.9" y="149.8">package:</text>
<text x="112.4" y="149.8">SOIC-8</text>
<text x="120.7" y="149.8">150mil</text>
<text x="26.7" y="163">Volume</text>
<text x="26.7" y="165">3</text>
<text x="29" y="165">positions:</text>
<text x="34.6" y="163">Control</text>
<text x="39.3" y="165">MUTE -</text>
<text x="42.6" y="163">Switch</text>
<text x="48" y="165">QUIET -</text>
<text x="57.2" y="165">LOUD.</text>
</g>
</svg>
